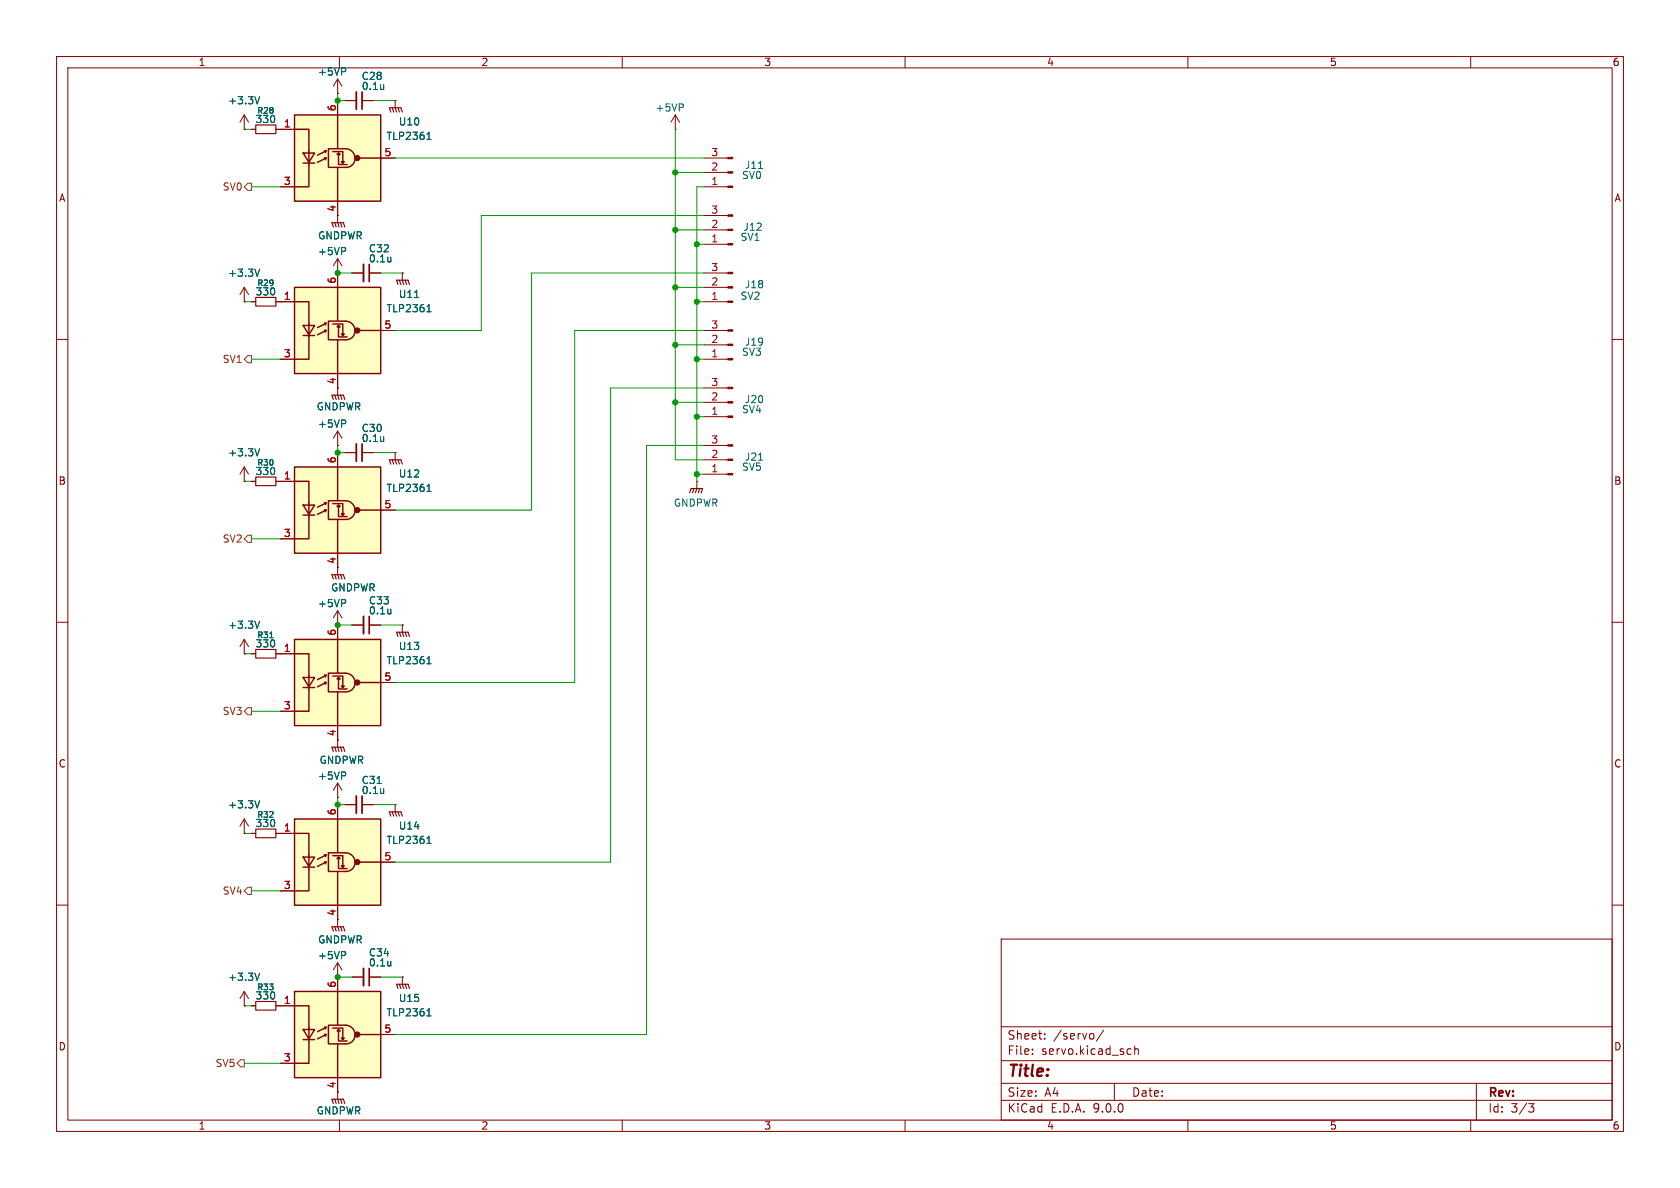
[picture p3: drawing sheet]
<svg xmlns="http://www.w3.org/2000/svg" width="297mm" height="210mm" viewBox="0 0 297 210" stroke-linecap="round" stroke-linejoin="round" font-family="sans-serif">
<g fill="none" stroke="#840000" stroke-width=".18">
<path d="M10 10h277v190h-277zM12 12h273v186h-273zM60 10v2M61 17.8h2M64 17.8h2M110 10v2M160 10v2M210 10v2M260 10v2M119.4 22.9h.1M119.4 20.3l.7 1.3M119.4 20.3l-.8 1.3"/>
<path d="M119.4 20.3v2.6M10 60h2M285 60h2M61 80h2M64 80h2M69.8 80h.1M69.8 80v1.3M10 110h2M59.7 100.3v1.3M62.2 110.5h2.1M65.3 110.5h2M285 110h2"/>
<path d="M59.7 138.4l.8 1.3M59.7 138.4l-.8 1.3M59.7 138.4v2.6M43.2 147.3h.1M43.2 144.8l-.8 1.3M43.2 144.8l.7 1.3M43.2 144.8v2.5M59.7 141h.1M10 160h2M177 166h108v32h-108zM285 160h2M60 198v2"/>
<path d="M110 198v2M160 198v2M177 194.5h108M177 191.5h108M177 187.5h108M177 181.5h108M182.5 186.3v.1M182.5 185.5v.1M184.7 183.6v.1M184.7 182.8v.1M193.2 182.8l.2 .2v.4l-.2 .2M195.1 182.1l-1.3 2"/>
<path d="M197 191.5v3M199.5 185.4l.5 .1M200 186.3l-.5 .1M200.6 185.5l.2-.1 .4 .1v.9M200.6 184.9v1.5M210 198v2M260 198v2M261 191.5v6.5M270.2 195.1h1l-.5 .6 .4 .1 .1 .5-.3 .3h-.4"/>
</g>
<path d="M64 16.3v3M64 78.5v3M65.3 109v3" fill="none" stroke="#840000" stroke-width=".3"/>
<path d="M63 16.3v3M63 78.5v3M64.3 109v3" fill="none" stroke="#840000" stroke-width=".33"/>
<path d="M67.8 15v.8M67.8 15.7v.1M120.7 18.4l.1 .2-.1 .4M67.8 77.2v.8M67.8 77.9v.1M69.1 107.7v.8M69.1 108.4l-.1 .1M61 136.5l.1 .2-.1 .4M45.9 141.5l-.4 1.3" fill="none" stroke="#006464" stroke-width=".18"/>
<path d="M69.1 82l-.3-.7h2.1l.2 .7M69.3 81.3l.3 .7M69.8 81.3l.3 .7M70.4 81.3l.2 .7M58.9 102.4l-.2-.8h2l.3 .8M59.2 101.6l.2 .8M59.7 101.6l.2 .8M60.2 101.6l.3 .8" fill="none" stroke="#840000" stroke-width=".2"/>
<path d="M52.1 50.8h15.2v15.2h-15.2z" fill="#ffffc2"/>
<g fill="none" stroke="#840000" stroke-width=".25">
<path d="M52.1 50.8h15.2v15.2h-15.2zM52.1 53.3h2.5v5.9M53.6 57.5h2l-1 1.7zM53.6 59.3h2M54.6 59.3v4.2h-2.5M57.4 57.1l.3 .1M57.4 58.4h.3M57.7 57.2l-1.6 .7M57.7 58.4l-1.6 .8M57.7 57.2l-.2 .3M57.7 58.4l-.2 .3M58.1 56.8h3a1.65 1.65 0 0 1 1.7 1.6 1.65 1.65 0 0 1-1.7 1.7h-3z"/>
<path d="M58.8 57.3h1.8v2M59.7 50.8v5.9M59.8 57.5l-.2 .3h.5l-.3-.3v2.1h1.6M60.4 59.1h.5l-.3 .2zM63.2 58.4h4.2M59.7 60.1v5.9"/>
</g>
<circle cx="63.2" cy="58.4" r=".46" fill="#840000" stroke="#840000" stroke-width=".18"/>
<path d="M49.5 53.3h2.6M59.7 48.3h.1M59.7 45.7v5.1M59.7 45.7l.8 1.3M59.7 45.7l-.8 1.3M62.2 48.3h2.1M65.3 48.3h2M67.3 58.4h2.5M71.1 48.3h.1M71.1 48.3v1.2M49.5 63.5h2.6M59.7 66v2.6" fill="none" stroke="#840000" stroke-width=".18"/>
<path d="M61 43.8l.1 .2-.1 .4M69.1 45.5v.8M69.1 46.2h-.1M73.3 52.6h.7M75.5 55.1h.7M75.6 54.2l.2-.4v1.3" fill="none" stroke="#006464" stroke-width=".18"/>
<path d="M70.4 50.3l-.3-.8h2l.3 .8M70.6 49.5l.3 .8M71.1 49.5l.3 .8M71.6 49.5l.3 .8" fill="none" stroke="#840000" stroke-width=".2"/>
<path d="M65.3 46.7v3.1" fill="none" stroke="#840000" stroke-width=".3"/>
<path d="M64.3 46.7v3.1" fill="none" stroke="#840000" stroke-width=".33"/>
<path d="M52.1 175.3h15.2v15.2h-15.2z" fill="#ffffc2"/>
<g fill="none" stroke="#840000" stroke-width=".25">
<path d="M52.1 175.3h15.2v15.2h-15.2zM52.1 177.8h2.5v5.8M59.7 175.3v5.9M53.6 182h2l-1 1.6zM53.6 183.8h2M54.6 183.8v4.2h-2.5M57.4 181.6h.3M57.4 182.8l.3 .1M57.7 181.6l-1.6 .8M57.7 182.9l-1.6 .7M57.7 181.6l-.2 .3M57.7 182.9l-.2 .3"/>
<path d="M58.1 181.2h3a1.65 1.65 0 0 1 1.7 1.7 1.65 1.65 0 0 1-1.7 1.6h-3zM58.8 181.7h1.8v2.1M59.7 184.5v6M59.8 182l-.2 .2h.5l-.3-.2v2h1.6M60.4 183.5h.5l-.3 .3zM63.2 182.9h4.2"/>
</g>
<circle cx="63.2" cy="182.9" r=".46" fill="#840000" stroke="#840000" stroke-width=".18"/>
<path d="M59.7 16.5h.1M59.7 14v2.5M59.7 14l.8 1.2M59.7 14l-.8 1.2M59.7 38.1v1.3M49.5 177.8h2.6M59.7 172.7v2.6M49.5 188h2.6M59.7 190.5v3.8M67.3 182.9h2.5" fill="none" stroke="#840000" stroke-width=".18"/>
<path d="M61 12.1l.1 .2-.1 .3M75.5 179.6h.7M75.6 178.6l.2-.3v1.3" fill="none" stroke="#006464" stroke-width=".18"/>
<path d="M59.2 39.4l.2 .7M59.7 39.4l.2 .7M60.2 39.4l.3 .7M58.9 40.1l-.2-.7h2l.3 .7M58.9 195.1l-.2-.8h2l.3 .8M59.2 194.3l.2 .8M59.7 194.3l.2 .8M60.2 194.3l.3 .8" fill="none" stroke="#840000" stroke-width=".2"/>
<path d="M52.1 20.3h15.2v15.3h-15.2z" fill="#ffffc2"/>
<g fill="none" stroke="#840000" stroke-width=".25">
<path d="M52.1 20.3h15.2v15.3h-15.2zM52.1 22.9h2.5v5.8M53.6 27.1h2l-1 1.6zM53.6 28.8h2M54.6 28.9v4.1h-2.5M57.4 26.6l.3 .1M57.4 27.9h.3M57.7 26.7l-1.6 .7M57.7 27.9l-1.6 .8M57.7 26.7l-.2 .3M57.7 27.9l-.2 .3M58.1 26.3h3a1.65 1.65 0 0 1 1.7 1.6 1.65 1.65 0 0 1-1.7 1.7h-3z"/>
<path d="M58.8 26.8h1.8v2M59.7 20.3v5.9M59.7 29.6v6M59.8 27.1l-.2 .2h.5l-.3-.2v2h1.6M60.4 28.6h.5l-.3 .2zM63.2 27.9h4.2"/>
</g>
<circle cx="63.2" cy="27.9" r=".46" fill="#840000" stroke="#840000" stroke-width=".18"/>
<g fill="none" stroke="#840000" stroke-width=".18">
<path d="M59.7 17.8v2.5M69.8 17.8h.1M69.8 17.8v1.3M43.2 22.9h.1M43.2 20.3l-.8 1.3M43.2 20.3l.7 1.3M43.2 20.3v2.6M44.4 22.9h.8M48.8 22.9h3.3M49.5 33h2.6M59.7 35.6v2.5M67.3 27.9h2.5"/>
<path d="M43.2 53.3h.1M43.2 50.8v2.5M43.2 50.8l-.8 1.3M43.2 50.8l.7 1.3M44.4 53.3h.8M48.8 53.3h.7M59.7 78.7h.1M59.7 68.6v1.3M59.7 76.2v2.5M59.7 76.2l.8 1.3M59.7 76.2l-.8 1.3M43.2 85.1h.1"/>
<path d="M43.2 82.6v2.5M43.2 82.6l-.8 1.2M43.2 82.6l.7 1.2M44.4 85.1h.8M48.8 85.1h.7M59.7 130.8v1.3M61 142.2h2M64 142.2h2M44.4 177.8h.8M48.8 177.8h.7M59.7 172.7h.1M59.7 170.2v2.5"/>
<path d="M59.7 170.2l.8 1.3M59.7 170.2l-.8 1.3M71.1 172.7h.1M71.1 172.7v1.3"/>
</g>
<path d="M45.9 17.1l-.4 1.3M75.5 24.6h.7M75.6 23.7l.2-.3v1.2M45.9 47.6l-.4 1.2M45.9 79.3l-.4 1.3M61 74.3l.1 .2-.1 .3M66.7 138.5h.7M67.8 139.4v.9M67.8 140.2h.1M61 168.3l.1 .2-.1 .3" fill="none" stroke="#006464" stroke-width=".18"/>
<g fill="none" stroke="#840000" stroke-width=".2">
<path d="M69.1 19.8l-.3-.7h2.1l.2 .7M69.3 19.1l.3 .7M69.8 19.1l.3 .7M70.4 19.1l.2 .7M45.2 22.1h3.6v1.5h-3.6zM45.2 52.6h3.6v1.5h-3.6zM58.9 70.6l-.2-.7h2l.3 .7M59.2 69.9l.2 .7M59.7 69.9l.2 .7M60.2 69.9l.3 .7M45.2 84.3h3.6v1.6h-3.6zM58.9 132.8l-.2-.7h2l.3 .7"/>
<path d="M59.2 132.1l.2 .7M59.7 132.1l.2 .7M60.2 132.1l.3 .7M45.2 177h3.6v1.6h-3.6zM70.4 174.8l-.3-.8h2l.3 .8M70.6 174l.3 .8M71.1 174l.3 .8M71.6 174l.3 .8"/>
</g>
<path d="M64 140.7v3.1" fill="none" stroke="#840000" stroke-width=".3"/>
<path d="M63 140.7v3.1" fill="none" stroke="#840000" stroke-width=".33"/>
<path d="M52.1 82.6h15.2v15.2h-15.2z" fill="#ffffc2"/>
<g fill="none" stroke="#840000" stroke-width=".25">
<path d="M52.1 82.6h15.2v15.2h-15.2zM52.1 85.1h2.5v5.8M53.6 89.3h2l-1 1.6zM53.6 91.1h2M54.6 91.1v4.2h-2.5M57.4 88.8l.3 .1M57.4 90.1l.3 .1M57.7 88.9l-1.6 .8M57.7 90.2l-1.6 .7M57.7 88.9l-.2 .3M57.7 90.2l-.2 .3M58.1 88.5h3a1.65 1.65 0 0 1 1.7 1.7 1.65 1.65 0 0 1-1.7 1.6h-3z"/>
<path d="M58.8 89h1.8v2.1M59.7 82.6v5.9M59.7 91.8v6M59.8 89.3l-.2 .2h.5l-.3-.2v2h1.6M60.4 90.8h.5l-.3 .3zM63.2 90.2h4.2"/>
</g>
<circle cx="63.2" cy="90.2" r=".46" fill="#840000" stroke="#840000" stroke-width=".18"/>
<g fill="none" stroke="#840000" stroke-width=".18">
<path d="M49.5 85.1h2.6M49.5 95.3h2.6M59.7 80v2.6M59.7 97.8v2.5M67.3 90.2h2.5M43.2 115.6h.1M43.2 113l-.8 1.3M43.2 113l.7 1.3M43.2 113v2.6M44.4 115.6h.8M48.8 115.6h.7M59.7 110.5h.1"/>
<path d="M59.7 108v2.5M59.7 108l.8 1.2M59.7 108l-.8 1.2M71.1 110.5h.1M71.1 110.5v1.3"/>
</g>
<path d="M75.5 86.9h.7M75.6 85.9l.2-.3v1.3M45.9 109.8l-.4 1.3M47.7 112.7h.6M61 106.1l.1 .1-.1 .4" fill="none" stroke="#006464" stroke-width=".18"/>
<path d="M45.2 114.8h3.6v1.5h-3.6zM70.4 112.5l-.3-.7h2l.3 .7M70.6 111.8l.3 .7M71.1 111.8l.3 .7M71.6 111.8l.3 .7" fill="none" stroke="#840000" stroke-width=".2"/>
<path d="M52.1 113h15.2v15.3h-15.2z" fill="#ffffc2"/>
<g fill="none" stroke="#840000" stroke-width=".25">
<path d="M52.1 113h15.2v15.3h-15.2zM52.1 115.6h2.5v5.8M53.6 119.8h2l-1 1.6zM57.4 119.3l.3 .1M57.7 119.4l-1.6 .7M57.7 119.4l-.2 .3M58.1 119h3a1.65 1.65 0 0 1 1.7 1.7 1.65 1.65 0 0 1-1.7 1.6h-3zM58.8 119.5h1.8v2M59.7 113.1v5.8M59.8 119.8l-.2 .2h.5l-.3-.2v2h1.6M53.6 121.5h2M54.6 121.6v4.1h-2.5"/>
<path d="M57.4 120.6l.3 .1M57.7 120.7l-1.6 .7M57.7 120.7l-.2 .3M59.7 122.3v6M60.4 121.3h.5l-.3 .2zM63.2 120.7h4.2"/>
</g>
<g fill="#840000" stroke="#840000" stroke-width=".18">
<path d="M128.7 32.9h.8v.2h-.8z"/>
<path d="M128.7 30.4h.8v.2h-.8z"/>
<path d="M128.7 27.8h.8v.3h-.8z"/>
<path d="M128.7 53.2h.8v.3h-.8z"/>
<path d="M128.7 50.7h.8v.2h-.8z"/>
<path d="M128.7 48.1h.8v.3h-.8z"/>
<path d="M128.7 43.1h.8v.2h-.8z"/>
<path d="M128.7 40.5h.8v.3h-.8z"/>
<path d="M128.7 38h.8v.2h-.8z"/>
<path d="M128.7 63.4h.8v.2h-.8z"/>
<path d="M128.7 60.8h.8v.3h-.8z"/>
<path d="M128.7 58.3h.8v.2h-.8z"/>
<path d="M128.7 83.7h.8v.2h-.8z"/>
<path d="M128.7 81.2h.8v.2h-.8z"/>
<path d="M128.7 78.6h.8v.3h-.8z"/>
<path d="M128.7 73.5h.8v.3h-.8z"/>
<path d="M128.7 71h.8v.2h-.8z"/>
<path d="M128.7 68.5h.8v.2h-.8z"/>
<circle cx="63.2" cy="120.7" r=".46"/>
</g>
<g fill="none" stroke="#840000" stroke-width=".18">
<path d="M124.5 33h4.2M124.5 30.5h4.2M124.5 27.9h4.2M124.5 38.1h4.2M124.5 53.3h4.2M124.5 50.8h4.2M124.5 48.3h4.2M124.5 43.2h4.2M124.5 40.6h4.2M124.5 58.4h4.2M124.5 63.5h4.2M124.5 61h4.2"/>
<path d="M124.5 78.7h4.2M124.5 73.7h4.2M124.5 71.1h4.2M124.5 68.6h4.2M123.2 85.1h.1M123.2 85.1v1.3M124.5 83.8h4.2M124.5 81.3h4.2M49.5 115.6h2.6M59.7 110.5v2.5M49.5 125.7h2.6M59.7 128.3v2.5"/>
<path d="M67.3 120.7h2.5M69.8 142.2h.1M69.8 142.2v1.3M62.2 172.7h2.1M65.3 172.7h2"/>
</g>
<path d="M134.1 29.8h.7M134.1 81.4h.7M75.5 117.3h.7M75.6 116.4l.2-.3v1.2M69.1 169.9v.9M69.1 170.6l-.1 .1" fill="none" stroke="#006464" stroke-width=".18"/>
<path d="M121.9 87.1l.3-.7h2l-.2 .7M122.7 86.4l-.3 .7M123.2 86.4l-.3 .7M123.7 86.4l-.3 .7M69.1 144.3l-.3-.8h2.1l.2 .8M69.3 143.5l.3 .8M69.8 143.5l.3 .8M70.4 143.5l.2 .8" fill="none" stroke="#840000" stroke-width=".2"/>
<path d="M65.3 171.2v3" fill="none" stroke="#840000" stroke-width=".3"/>
<path d="M64.3 171.2v3" fill="none" stroke="#840000" stroke-width=".33"/>
<path d="M52.1 144.8h15.2v15.2h-15.2z" fill="#ffffc2"/>
<g fill="none" stroke="#840000" stroke-width=".25">
<path d="M52.1 144.8h15.2v15.2h-15.2zM52.1 147.3h2.5v5.9M53.6 151.5h2l-1 1.7zM53.6 153.3h2M54.6 153.3v4.2h-2.5M57.4 151.1h.3M57.4 152.3l.3 .1M57.7 151.1l-1.6 .8M57.7 152.4l-1.6 .8M57.7 151.1l-.2 .3M57.7 152.4l-.2 .3M58.1 150.7h3a1.65 1.65 0 0 1 1.7 1.7 1.65 1.65 0 0 1-1.7 1.7h-3z"/>
<path d="M58.8 151.3h1.8v2M59.7 144.8v5.9M59.7 154.1v5.9M59.8 151.5l-.2 .3h.5l-.3-.3v2h1.6M60.4 153h.5l-.3 .3zM63.2 152.4h4.2"/>
</g>
<circle cx="63.2" cy="152.4" r=".46" fill="#840000" stroke="#840000" stroke-width=".18"/>
<g fill="none" stroke="#840000" stroke-width=".18">
<path d="M59.7 16.5h.1M59.7 17.8v2.5M61 17.8h2M64 17.8h2M69.8 17.8h.1M43.2 22.9h.1M44.4 22.9h.8M48.8 22.9h3.3M49.5 33h2.6M59.7 35.6v2.5M67.3 27.9h2.5M43.2 53.3h.1"/>
<path d="M44.4 53.3h.8M48.8 53.3h3.3M59.7 48.3h.1M59.7 48.3v2.5M62.2 48.3h2.1M65.3 48.3h2M67.3 58.4h2.5M71.1 48.3h.1M49.5 63.5h2.6M59.7 78.7h.1M59.7 66v2.6M43.2 85.1h.1"/>
<path d="M44.4 85.1h.8M48.8 85.1h3.3M49.5 95.3h2.6M59.7 80v2.6M59.7 97.8v2.5M61 80h2M64 80h2M67.3 90.2h2.5M69.8 80h.1M43.2 115.6h.1M44.4 115.6h.8M48.8 115.6h3.3"/>
<path d="M59.7 110.5h.1M59.7 110.5v2.5M62.2 110.5h2.1M65.3 110.5h2M71.1 110.5h.1M49.5 125.7h2.6M59.7 128.3v2.5M67.3 120.7h2.5M43.2 147.3h.1M44.4 147.3h.8M48.8 147.3h3.3M49.5 157.5h2.6"/>
<path d="M59.7 141h.1M59.7 142.2v2.6M61 142.2h2M64 142.2h2M67.3 152.4h2.5M69.8 142.2h.1M43.2 177.8h.1M43.2 175.3l-.8 1.2M43.2 175.3l.7 1.2M43.2 175.3v2.5M44.4 177.8h.8M48.8 177.8h3.3"/>
<path d="M59.7 172.7h.1M59.7 160v3.8M59.7 172.7v2.6M62.2 172.7h2.1M65.3 172.7h2M71.1 172.7h.1M49.5 188h2.6M59.7 190.5v2.5M67.3 182.9h2.5"/>
</g>
<g fill="none" stroke="#006464" stroke-width=".18">
<path d="M45.9 17.1l-.4 1.3M61 12.1l.1 .2-.1 .3M67.8 15v.8M67.8 15.7v.1M75.5 24.6h.7M75.6 23.7l.2-.3v1.2M45.9 47.6l-.4 1.2M61 43.8l.1 .2-.1 .4M69.1 45.5v.8M69.1 46.2h-.1M73.3 52.6h.7M75.5 55.1h.7"/>
<path d="M75.6 54.2l.2-.4v1.3M45.9 79.3l-.4 1.3M61 74.3l.1 .2-.1 .3M67.8 77.2v.8M67.8 77.9v.1M75.5 86.9h.7M75.6 85.9l.2-.3v1.3M45.9 109.8l-.4 1.3M47.7 112.7h.6M61 106.1l.1 .1-.1 .4M69.1 107.7v.8M69.1 108.4l-.1 .1"/>
<path d="M75.5 117.3h.7M75.6 116.4l.2-.3v1.2M61 136.5l.1 .2-.1 .4M66.7 138.5h.7M67.8 139.4v.9M45.9 141.5l-.4 1.3M67.8 140.2h.1M75.5 149.1h.7M75.6 148.1l.2-.3v1.3M45.9 172l-.4 1.3M61 168.3l.1 .2-.1 .3M69.1 169.9v.9"/>
<path d="M69.1 170.6l-.1 .1M75.5 179.6h.7M75.6 178.6l.2-.3v1.3"/>
</g>
<path d="M45.2 146.6h3.6v1.5h-3.6zM58.9 164.6l-.2-.8h2l.3 .8M59.2 163.8l.2 .8M59.7 163.8l.2 .8M60.2 163.8l.3 .8" fill="none" stroke="#840000" stroke-width=".2"/>
<path d="M43.8 32.4h.6v1.3h-.6l-.6-.7zM43.8 62.9h.6v1.2h-.6l-.6-.6zM43.8 94.6h.6v1.3h-.6l-.6-.6zM43.8 125.1h.6v1.3h-.6l-.6-.7zM43.8 156.8h.6v1.3h-.6l-.6-.6zM41.9 188l.6-.7h.7v1.3h-.7z" fill="none" stroke="#725600" stroke-width=".18"/>
<g fill="none" stroke="#009600" stroke-width=".18">
<path d="M59.7 16.5v1.3h1.3M66 17.8h3.8M43.2 22.9h1.2M44.4 33h5.1M69.8 27.9h54.7M119.4 22.9v58.4h5.1M119.4 30.5h5.1M124.5 38.1h-39.4v20.3h-15.3M124.5 33h-1.3v52.1M43.2 53.3h1.2M59.7 48.3h2.5M67.3 48.3h3.8"/>
<path d="M119.4 50.8h5.1M119.4 40.6h5.1M123.2 43.2h1.3M123.2 53.3h1.3M124.5 48.3h-30.5v41.9h-24.2M124.5 58.4h-22.9v62.3h-31.8M44.4 63.5h5.1M59.7 78.7v1.3h1.3M119.4 61h5.1M119.4 71.1h5.1M123.2 63.5h1.3M123.2 73.7h1.3"/>
<path d="M124.5 68.6h-16.6v83.8h-38.1M124.5 78.7h-10.2v104.2h-44.5M43.2 85.1h1.2M44.4 95.3h5.1M66 80h3.8M123.2 83.8h1.3M43.2 115.6h1.2M59.7 110.5h2.5M67.3 110.5h3.8M44.4 125.7h5.1M43.2 147.3h1.2M44.4 157.5h5.1"/>
<path d="M59.7 141v1.2h1.3M66 142.2h3.8M43.2 177.8h1.2M59.7 172.7h2.5M67.3 172.7h3.8M43.2 188h6.3"/>
</g>
<g fill="#009600" stroke="#009600" stroke-width=".18">
<circle cx="119.4" cy="30.5" r=".46"/>
<circle cx="59.7" cy="48.3" r=".46"/>
<circle cx="59.7" cy="17.8" r=".46"/>
<circle cx="123.2" cy="83.8" r=".46"/>
<circle cx="123.2" cy="63.5" r=".46"/>
<circle cx="119.4" cy="71.1" r=".46"/>
<circle cx="123.2" cy="73.7" r=".46"/>
<circle cx="59.7" cy="110.5" r=".46"/>
<circle cx="59.7" cy="80" r=".46"/>
<circle cx="123.2" cy="43.2" r=".46"/>
<circle cx="119.4" cy="40.6" r=".46"/>
<circle cx="119.4" cy="61" r=".46"/>
<circle cx="119.4" cy="50.8" r=".46"/>
<circle cx="123.2" cy="53.3" r=".46"/>
<circle cx="59.7" cy="142.2" r=".46"/>
<circle cx="59.7" cy="172.7" r=".46"/>
</g>
<text font-size="2.8" fill="#840000" x="178" y="190.9">Title:</text>
<g font-size="2.1" fill="#840000">
<text x="178" y="184">Sheet:</text>
<text x="186.2" y="184">/servo/</text>
<text x="178" y="186.7">File:</text>
<text x="184.1" y="186.7">servo.kicad_sch</text>
<text x="178" y="196.9">KiCad</text>
<text x="178" y="194.1">Size:</text>
<text x="184.7" y="194.1">A4</text>
<text x="185.7" y="196.9">E.D.A.</text>
<text x="193.3" y="196.9">9.0.0</text>
<text x="200" y="194.1">Date:</text>
<text x="263" y="194.3">Rev:</text>
<text x="263" y="196.9">Id:</text>
<text x="267.1" y="196.9">3/3</text>
</g>
<g font-size="1.8" fill="#840000">
<text x="35" y="11.9">1</text>
<text x="85" y="11.9">2</text>
<text x="135" y="11.9">3</text>
<text x="185" y="11.9">4</text>
<text x="235" y="11.9">5</text>
<text x="285" y="11.9">6</text>
<text x="10.3" y="35.9">A</text>
<text x="285.3" y="35.9">A</text>
<text x="59.4" y="68" transform="rotate(-90 59.4 68)">4</text>
<text x="10.3" y="85.9">B</text>
<text x="285.3" y="85.9">B</text>
<text x="10.3" y="135.9">C</text>
<text x="285.3" y="135.9">C</text>
<text x="59.4" y="162" transform="rotate(-90 59.4 162)">4</text>
<text x="10.3" y="185.9">D</text>
<text x="285.3" y="185.9">D</text>
<text x="59.4" y="192.5" transform="rotate(-90 59.4 192.5)">4</text>
<text x="35" y="199.9">1</text>
<text x="85" y="199.9">2</text>
<text x="135" y="199.9">3</text>
<text x="185" y="199.9">4</text>
<text x="235" y="199.9">5</text>
<text x="285" y="199.9">6</text>
</g>
<g font-size="1.8" fill="#006464">
<text x="56.1" y="13.6">+5VP</text>
<text x="63.8" y="14.3">C28</text>
<text x="63.9" y="16.1">0.1u</text>
<text x="40.2" y="18.6">+3.3V</text>
<text x="45.1" y="21.9">330</text>
<text x="70.4" y="22.4">U10</text>
<text x="115.8" y="19.9">+5VP</text>
<text x="68.2" y="24.9">TLP2361</text>
<text x="131.1" y="31.9">SV0</text>
<text x="131.6" y="30.1">J11</text>
<text x="131.3" y="41">J12</text>
<text x="56.1" y="45.3">+5VP</text>
<text x="56.1" y="42.5">GNDPWR</text>
<text x="65.1" y="44.8">C32</text>
<text x="65.1" y="46.6">0.1u</text>
<text x="130.8" y="42.8">SV1</text>
<text x="40.2" y="49.1">+3.3V</text>
<text x="45.1" y="52.4">330</text>
<text x="70.4" y="52.9">U11</text>
<text x="130.8" y="53.2">SV2</text>
<text x="131.6" y="51.2">J18</text>
<text x="68.2" y="55.4">TLP2361</text>
<text x="131.1" y="63.1">SV3</text>
<text x="131.6" y="61.3">J19</text>
<text x="131.6" y="71.5">J20</text>
<text x="55.9" y="72.7">GNDPWR</text>
<text x="56.1" y="75.8">+5VP</text>
<text x="63.8" y="76.6">C30</text>
<text x="131.1" y="73.3">SV4</text>
<text x="40.2" y="80.9">+3.3V</text>
<text x="63.9" y="78.3">0.1u</text>
<text x="131.1" y="83.4">SV5</text>
<text x="131.6" y="81.6">J21</text>
<text x="45.1" y="84.2">330</text>
<text x="68.2" y="87.2">TLP2361</text>
<text x="70.4" y="84.6">U12</text>
<text x="119" y="89.8">GNDPWR</text>
<text x="56.1" y="107.5">+5VP</text>
<text x="58.4" y="104.7">GNDPWR</text>
<text x="65.1" y="107">C33</text>
<text x="40.2" y="111.4">+3.3V</text>
<text x="65.1" y="108.8">0.1u</text>
<text x="45.1" y="114.7">330</text>
<text x="68.2" y="117.6">TLP2361</text>
<text x="70.4" y="115.1">U13</text>
<text x="56.4" y="135.2">GNDPWR</text>
<text x="40.2" y="143.1">+3.3V</text>
<text x="56.1" y="138">+5VP</text>
<text x="63.8" y="138.8">C31</text>
<text x="63.9" y="140.6">0.1u</text>
<text x="45.1" y="146.4">330</text>
<text x="68.2" y="149.4">TLP2361</text>
<text x="70.4" y="146.8">U14</text>
<text x="56.1" y="167">GNDPWR</text>
<text x="40.2" y="173.6">+3.3V</text>
<text x="56.1" y="169.8">+5VP</text>
<text x="65.1" y="169.3">C34</text>
<text x="65.1" y="171">0.1u</text>
<text x="45.1" y="176.9">330</text>
<text x="68.2" y="179.9">TLP2361</text>
<text x="70.4" y="177.3">U15</text>
<text x="55.9" y="197.2">GNDPWR</text>
</g>
<g font-size="1.8" fill="#a90000">
<text x="50.1" y="22.6">1</text>
<text x="59.4" y="19.8" transform="rotate(-90 59.4 19.8)">6</text>
<text x="67.9" y="27.7">5</text>
<text x="125.7" y="27.7">3</text>
<text x="50.1" y="32.8">3</text>
<text x="125.7" y="32.8">1</text>
<text x="125.7" y="30.2">2</text>
<text x="59.4" y="37.5" transform="rotate(-90 59.4 37.5)">4</text>
<text x="125.7" y="40.4">2</text>
<text x="125.7" y="37.8">3</text>
<text x="125.7" y="42.9">1</text>
<text x="50.1" y="53.1">1</text>
<text x="59.4" y="50.2" transform="rotate(-90 59.4 50.2)">6</text>
<text x="125.7" y="53.1">1</text>
<text x="125.7" y="50.5">2</text>
<text x="125.7" y="48">3</text>
<text x="67.9" y="58.2">5</text>
<text x="125.7" y="58.2">3</text>
<text x="50.1" y="63.2">3</text>
<text x="125.7" y="63.2">1</text>
<text x="125.7" y="60.7">2</text>
<text x="125.7" y="70.9">2</text>
<text x="125.7" y="68.3">3</text>
<text x="125.7" y="73.4">1</text>
<text x="59.4" y="82" transform="rotate(-90 59.4 82)">6</text>
<text x="125.7" y="83.6">1</text>
<text x="125.7" y="81">2</text>
<text x="125.7" y="78.5">3</text>
<text x="50.1" y="84.8">1</text>
<text x="67.9" y="89.9">5</text>
<text x="50.1" y="95">3</text>
<text x="59.4" y="99.8" transform="rotate(-90 59.4 99.8)">4</text>
<text x="59.4" y="112.5" transform="rotate(-90 59.4 112.5)">6</text>
<text x="50.1" y="115.3">1</text>
<text x="50.1" y="125.5">3</text>
<text x="67.9" y="120.4">5</text>
<text x="59.4" y="130.2" transform="rotate(-90 59.4 130.2)">4</text>
<text x="50.1" y="147.1">1</text>
<text x="59.4" y="144.2" transform="rotate(-90 59.4 144.2)">6</text>
<text x="67.9" y="152.1">5</text>
<text x="50.1" y="157.2">3</text>
<text x="50.1" y="177.5">1</text>
<text x="59.4" y="174.7" transform="rotate(-90 59.4 174.7)">6</text>
<text x="67.9" y="182.6">5</text>
<text x="50.1" y="187.7">3</text>
</g>
<g font-size="1.8" fill="#725600">
<text x="39.3" y="33.9">SV0</text>
<text x="39.3" y="64.4">SV1</text>
<text x="39.3" y="96.1">SV2</text>
<text x="39.3" y="126.6">SV3</text>
<text x="39.3" y="158.3">SV4</text>
<text x="38" y="188.8">SV5</text>
</g>
<g font-size="1.4" fill="#006464">
<text x="45.4" y="20.3">R28</text>
<text x="45.4" y="50.8">R29</text>
<text x="45.4" y="82.5">R30</text>
<text x="45.4" y="113">R31</text>
<text x="45.4" y="144.8">R32</text>
<text x="45.4" y="175.2">R33</text>
</g>
</svg>
